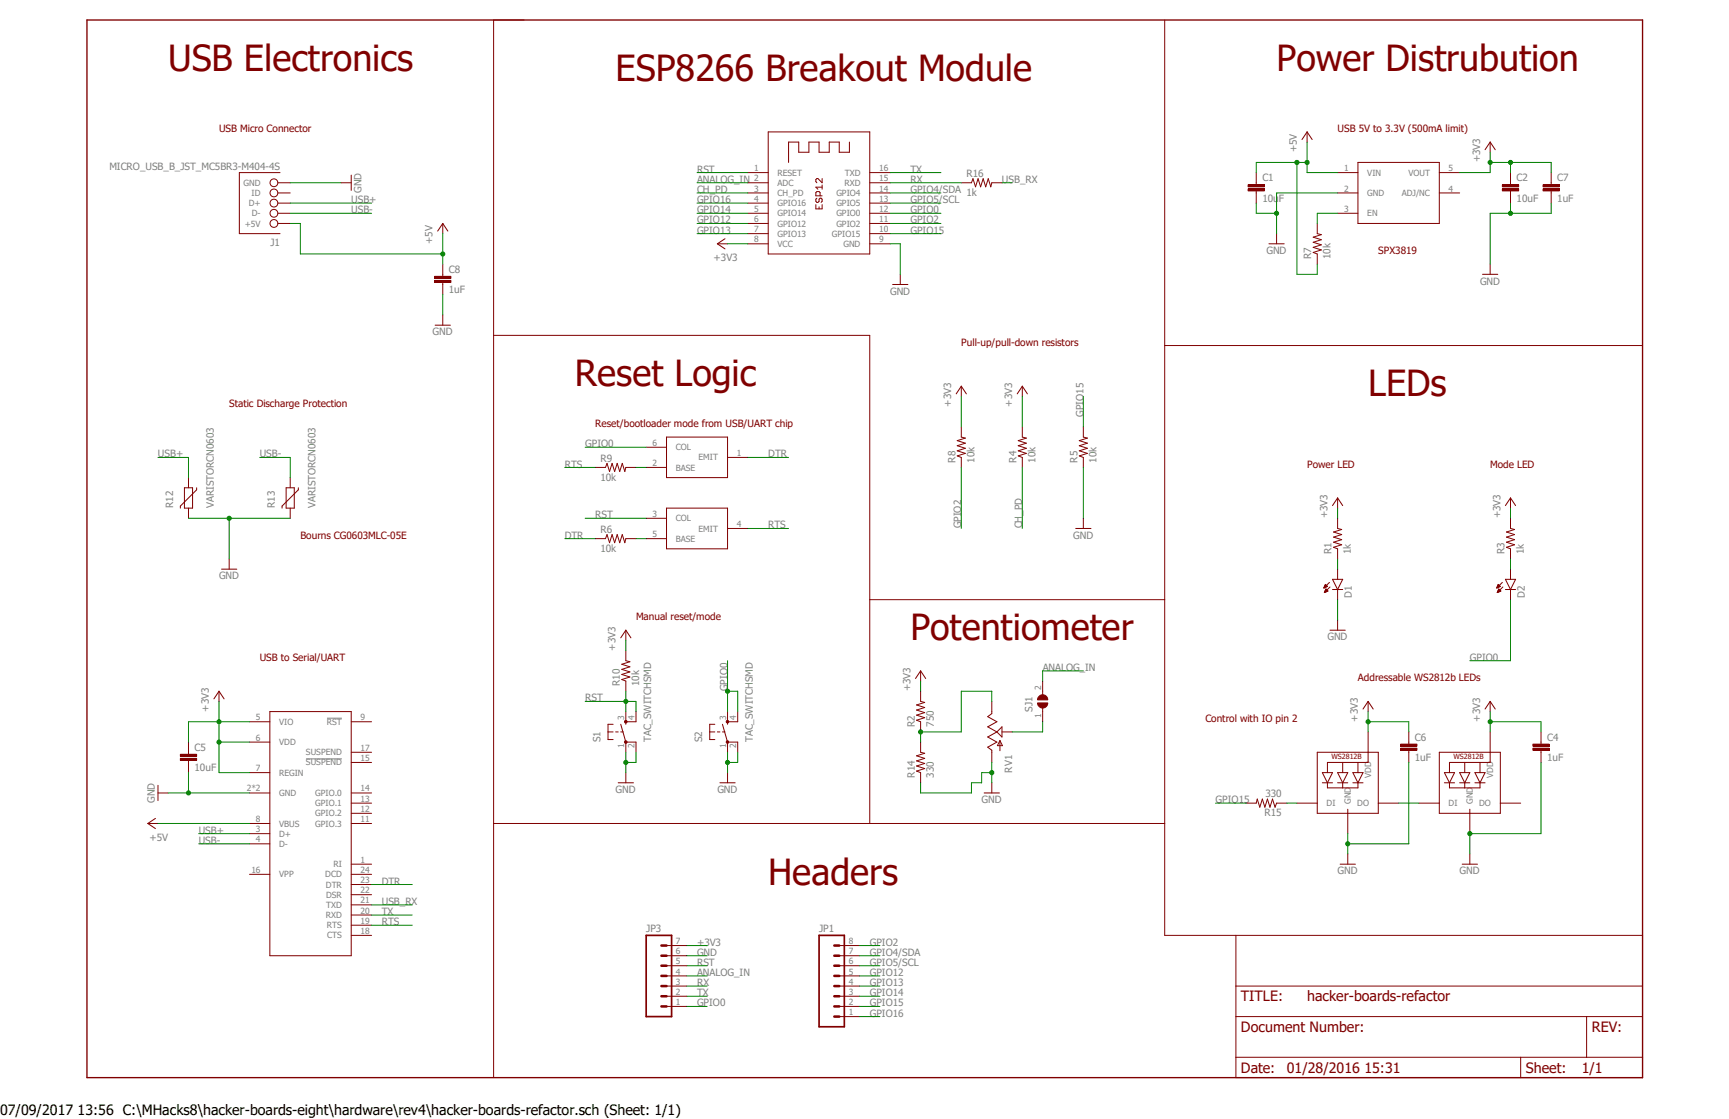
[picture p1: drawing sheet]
<svg xmlns="http://www.w3.org/2000/svg" width="432mm" height="279mm" viewBox="0 0 432 279" stroke-linecap="round" stroke-linejoin="round" font-family="sans-serif">
<path d="M21.2 4.7l389.4 265M410.6 4.7l-389.4 265" fill="none" stroke="#fff" stroke-width=".25"/>
<path d="M81.7 179.3h3.7M76.4 189.5h9" fill="none" stroke="#808080" stroke-width=".25"/>
<g fill="none" stroke="#800000" stroke-width=".25">
<path d="M130.9 5h-7.6v264.1M290.9 5v228.6h17.8M191.9 32.9h25.3v30.5h-25.3zM212.1 35.5v2.5h-2.5v-2.5h-2.5v2.5h-2.5v-2.5h-2.6v2.5h-2.5v-2.5h-2.6v5.1M326.4 32.9l1.3 1.9M326.4 32.9l-1.2 1.9M326.4 32.9v2.6M372.2 35.5l1.2 1.9M372.2 35.5l-1.3 1.9M372.2 35.5v2.5M69.4 45.6h3.1M69.4 48.2h3.1"/>
<path d="M69.4 50.7h3.1M69.4 53.3h3.1M69.4 55.8h3.1M69.9 43.1h-10.1v15.2h10.1M85.2 45.6h2.5M87.7 43.7v3.8M110.6 55.8l1.2 1.9M110.6 55.8l-1.3 1.9M110.6 55.8v2.5M181.1 59.6l-1.9 1.3M186.8 43.1h5.1M186.8 45.6h5.1"/>
<path d="M186.8 48.2h5.1M186.8 50.7h5.1M186.8 53.3h5.1M186.8 55.8h5.1M186.8 58.3h5.1M203.8 51.1v1.1h1.5v-1.1M204 49.5l-.2 .2v.5l.2 .3 .6-.3v-.5l.2-.2 .5 .2v.5l-.2 .3M204.6 51.6v.6M204.8 48.9v-.8l-.2-.3h-.6l-.2 .3v.8h1.5M205.3 44.6v1l-1-1-.5 .2v.5l.2 .3M205.3 46.2v1M205.3 46.7h-1.5l.5 .5"/>
<path d="M217.2 43.1h5.1M217.2 45.6h5.1M217.2 48.2h5.1M217.2 50.7h5.1M217.2 53.3h5.1M217.2 55.8h5.1M217.2 58.3h5.1M318.8 58.3v2.6M179.2 60.9h2.5M179.2 60.9l1.9 1.2M186.8 60.9h5.1M217.2 60.9h5.1"/>
<path d="M222.9 71h3.8M224.8 68.5v2.5M316.9 60.9h3.8M370.2 68.5h3.9M372.2 66v2.5M123.3 83.7h93.9v121.9M290.9 86.3h119.3M334.1 124.3l1.2 1.9M334.1 124.3l-1.3 1.9M334.1 124.3v2.6M377.2 124.3l1.3 1.9M377.2 124.3l-1.2 1.9"/>
<path d="M377.2 124.3v2.6M156.3 157.4l1.3 1.9M156.3 157.4l-1.3 1.9M156.3 157.4v2.5M217.2 149.7h73.7M330.7 146.8h.1M330.7 146.6h.3M330.7 146.6h.5M330.8 146.5h.6M330.8 147.9h.1M330.8 146.4h.7M330.8 147.8h.3"/>
<path d="M330.8 146.3h.6M330.8 147.7h.5M330.9 146.2h.4M330.9 147.7h.6M330.9 146.1h.3M330.9 147.5h.7M331 146h.1M331 147.4h.5M331 145.9l.5 .5-.9 .4zM331 147.4h.4M331 147.3h.3M331.1 147.2h.2"/>
<path d="M331.1 147.1l-.3 .9M331.1 147.1l.5 .5-.8 .4M331.1 147.1h.1M332 145.4l-1.4 1.4M332.1 157.4h3.9M332.1 146.6l-1.3 1.4M332.8 144.7h2.5l-1.2 2.5zM332.8 147.2h2.5M334.1 142.1v2.6M334.1 147.2v2.5M334.1 154.8v2.6M373.8 146.8h.2"/>
<path d="M373.8 146.6h.3M373.9 146.6h.5M373.9 146.5h.7M373.9 147.9h.2M374 146.4h.6M374 147.8h.3M374 146.3h.5M374 147.7h.5M374.1 146.2h.3M374.1 147.7h.6M374.1 146.1h.3M374.1 147.5h.7"/>
<path d="M374.1 146h.2M374.1 146h.1M374.1 147.4h.6M374.2 147.4h.4M374.2 147.2h.2M374.2 147.3h.3M374.3 147.1h.1M374.3 147.1l-.4 .9M374.3 147.1l.5 .5-.9 .4M374.7 146.4l-.5-.5-.4 .9M374.7 146.4l-.9 .4M375.2 145.4l-1.4 1.4"/>
<path d="M375.3 146.6l-1.4 1.4M376 147.2h2.5M376 144.7h2.5l-1.3 2.5zM377.2 142.1v2.6M377.2 147.2v2.5M151.8 182.8h1.3M153.1 180.8h-1.3v3.9h1.3M153.8 182.8h.6M154.4 195.5h3.8M155 182.8h.7M155 180.8l1.3 4.5h2.5M156.3 192.9v2.6"/>
<path d="M158.8 180.2h-2.5v.6M123.3 205.6h167.6"/>
<circle cx="68.4" cy="53.3" r=".98"/>
<circle cx="68.4" cy="48.2" r=".98"/>
<circle cx="68.4" cy="50.7" r=".98"/>
<circle cx="68.4" cy="45.6" r=".98"/>
<circle cx="68.4" cy="55.8" r=".98"/>
</g>
<path d="M156 185h.5l.1 .3-.1 .2-.2 .1-.3-.1z" fill-rule="evenodd" fill="#800000"/>
<path d="M156 185h.5l.1 .3-.1 .2-.2 .1-.3-.1z" fill="none" stroke="#800000" stroke-width=".25"/>
<path d="M156 180h.5l.1 .2-.1 .2-.2 .2-.3-.2z" fill-rule="evenodd" fill="#800000"/>
<g fill="none" stroke="#800000" stroke-width=".25">
<path d="M313.7 45.6v.5M313.7 47.7v.5M334.1 43.1h5M334.1 48.2h5M334.1 53.3h5M339.1 40.6h20.4v15.2h-20.4zM359.5 43.1h5M359.5 48.2h5M156 180h.5l.1 .2-.1 .2-.2 .2-.3-.2zM156.3 177.7v2.5M158.8 177.7v2.5M156.3 185.3v2.5"/>
<path d="M158.8 185.3v2.5"/>
</g>
<path d="M311.7 47.2h4.1v.5h-4.1z" fill-rule="evenodd" fill="#800000"/>
<path d="M311.7 47.2h4.1v.5h-4.1z" fill="none" stroke="#800000" stroke-width=".25"/>
<path d="M311.7 46.1h4.1v.6h-4.1z" fill-rule="evenodd" fill="#800000"/>
<path d="M311.7 46.1h4.1v.6h-4.1zM313.7 43.1v2.5M313.7 48.2v2.5M377.2 45.6v.5M377.2 47.7v.5" fill="none" stroke="#800000" stroke-width=".25"/>
<path d="M375.2 47.2h4.1v.5h-4.1z" fill-rule="evenodd" fill="#800000"/>
<path d="M375.2 47.2h4.1v.5h-4.1z" fill="none" stroke="#800000" stroke-width=".25"/>
<path d="M375.2 46.1h4.1v.6h-4.1z" fill-rule="evenodd" fill="#800000"/>
<g fill="none" stroke="#800000" stroke-width=".25">
<path d="M375.2 46.1h4.1v.6h-4.1zM377.2 43.1v2.5M377.2 48.2v2.5M110.6 78.7v2.5M108.7 81.2h3.8M240.1 96.4l1.2 1.9M240.1 96.4l-1.3 1.9M240.1 96.4v2.6M255.3 96.4l1.3 1.9M255.3 96.4l-1.3 1.9M255.3 96.4v2.6M268.6 132h3.9"/>
<path d="M270.6 129.4v2.6M341.7 175.1v2.6M341.7 175.1l1.2 1.9M341.7 175.1l-1.3 1.9M372.2 175.1v2.6M372.2 175.1l1.2 1.9M372.2 175.1l-1.3 1.9M177.2 182.8h1.3M178.5 180.8h-1.3v3.9h1.3M179.2 182.8h.6M179.8 195.5h3.8M180.4 182.8h.7"/>
<path d="M180.4 180.8l1.3 4.5h2.5M181.7 192.9v2.6M184.2 180.2h-2.5v.6M329 187.8h15.2v15.3h-15.2zM330.2 192.9h2.6l-1.3 2.6zM330.2 195.5h2.6M331.5 195.5v1.2h7.6v-1.2M334.1 192.9h2.5l-1.3 2.6zM334.1 195.5h2.5M335.3 190.4v2.5M335.3 195.5v1.2M337.9 192.9h2.5l-1.3 2.6z"/>
<path d="M337.9 195.5h2.5M339.1 190.4v2.5M341.7 182.8v7.6h-10.2v2.5M359.5 187.8h15.2v15.3h-15.2zM360.7 192.9h2.6l-1.3 2.6zM360.7 195.5h2.6M362 195.5v1.2h7.6v-1.2M364.5 192.9h2.6l-1.3 2.6zM364.5 195.5h2.6M365.8 190.4v2.5M365.8 195.5v1.2M368.3 192.9h2.6l-1.3 2.6z"/>
<path d="M368.3 195.5h2.6M369.6 190.4v2.5M372.2 182.8v7.6h-10.2v2.5M323.9 200.5h5.1M334.7 215.8h3.8M336.6 202.1v6.1M336.6 213.2v2.6M344.2 200.5h5.1M354.4 200.5h5.1M365.2 215.8h3.8M367.1 202.1v6.1M367.1 213.2v2.6"/>
<path d="M374.7 200.5h5.1"/>
</g>
<path d="M181.4 185h.5v.5l-.2 .1-.3-.1z" fill-rule="evenodd" fill="#800000"/>
<path d="M181.4 185h.5v.5l-.2 .1-.3-.1z" fill="none" stroke="#800000" stroke-width=".25"/>
<path d="M181.4 180h.5v.4l-.2 .2-.3-.2z" fill-rule="evenodd" fill="#800000"/>
<g fill="none" stroke="#800000" stroke-width=".25">
<path d="M161.4 111.7h5.1M161.4 116.7h5.1M166.5 109.1h15.2v10.2h-15.2zM181.7 114.2h5.1M161.4 129.4h5.1M161.4 134.5h5.1M166.5 126.9h15.2v10.1h-15.2zM181.7 132h5.1M54.7 172.6l1.3 1.9M54.7 172.6l-1.3 1.9M54.7 172.6v2.5M181.4 180h.5v.4l-.2 .2-.3-.2z"/>
<path d="M181.7 177.7v2.5M184.2 177.7v2.5M39.5 196.1v3.8M39.5 198h2.5M47.1 187.8v.5M47.1 189.9v.5M181.7 185.3v2.5M184.2 185.3v2.5"/>
</g>
<path d="M45 189.4h4.1v.5h-4.1z" fill-rule="evenodd" fill="#800000"/>
<path d="M45 189.4h4.1v.5h-4.1z" fill="none" stroke="#800000" stroke-width=".25"/>
<path d="M45 188.3h4.1v.5h-4.1z" fill-rule="evenodd" fill="#800000"/>
<g fill="none" stroke="#800000" stroke-width=".25">
<path d="M47.1 119.3v2.5M72.5 119.3v2.5M46.1 121.8h2v5.1h-2zM47.1 126.9v2.5M49.1 121.8v.5l-4.1 4.1v.5M57.2 139.6v2.5M71.5 121.8h2v5.1h-2zM72.5 126.9v2.5M74.5 121.8v.5l-4.1 4.1v.5M55.3 142.1h3.8M229.9 167.5l1.3 1.9M229.9 167.5l-1.3 1.9"/>
<path d="M229.9 167.5v2.6M45 188.3h4.1v.5h-4.1zM47.1 185.3v2.5M47.1 190.4v2.5M245.8 198h3.8M247.7 195.5v2.5M308.7 233.6h101.5v35.5h-101.5zM308.7 253.8h101.5M308.7 246.2h101.5M396.2 253.8v10.2M308.7 264h101.5M379.8 264v5.1"/>
</g>
<path d="M21.7 5h388.5v264.1h-388.5z" fill="none" stroke="#800000" stroke-width=".34"/>
<path d="M259.5 173.9a1.25 1.25 0 0 1 1.4-.3 1.25 1.25 0 0 1 .8 1.2h-2.6z" fill-rule="evenodd" fill="#800000"/>
<path d="M259.5 173.9a1.25 1.25 0 0 1 1.4-.3 1.25 1.25 0 0 1 .8 1.2h-2.6z" fill="none" stroke="#800000" stroke-width=".25"/>
<path d="M259.1 175.5h2.6a1.27 1.27 0 0 1-1.3 1.3 1.27 1.27 0 0 1-1.3-1.3z" fill-rule="evenodd" fill="#800000"/>
<g fill="none" stroke="#800000" stroke-width=".25">
<path d="M110.6 68.5v.5M110.6 70.5v.5M67.4 177.7h20.3v60.9h-20.3zM259.1 175.5h2.6a1.27 1.27 0 0 1-1.3 1.3 1.27 1.27 0 0 1-1.3-1.3zM260.4 170.1v3.4M260.4 176.8v3.4M62.3 198h5.1M62.3 180.2h5.1M62.3 185.3h5.1M62.3 192.9h5.1M87.7 198h5.1M87.7 180.2h5.1"/>
<path d="M87.7 190.4h5.1M87.7 187.8h5.1M36.9 205.6l1.9 1.3M36.9 205.6h2.6M38.8 204.3l-1.9 1.3M62.3 205.6h5.1M62.3 208.2h5.1M62.3 210.7h5.1M62.3 218.3h5.1M87.7 205.6h5.1M87.7 215.8h5.1M87.7 203.1h5.1"/>
<path d="M87.7 200.5h5.1M87.7 218.3h5.1M87.7 233.6h5.1M87.7 231h5.1M87.7 228.5h5.1M87.7 225.9h5.1M87.7 223.4h5.1M87.7 220.9h5.1"/>
</g>
<path d="M108.5 70h4.1v.5h-4.1z" fill-rule="evenodd" fill="#800000"/>
<path d="M108.5 70h4.1v.5h-4.1z" fill="none" stroke="#800000" stroke-width=".25"/>
<path d="M108.5 69h4.1v.5h-4.1z" fill-rule="evenodd" fill="#800000"/>
<g fill="none" stroke="#800000" stroke-width=".25">
<path d="M240.1 45.6h2.5l.4-1 .6 2.1 .7-2.1 .6 2.1 .6-2.1 .7 2.1 .6-2.1 .6 2.1 .3-1.1h2.5M329 55.8v2.5l1 .3-2 .6 2 .7-2 .6 2 .6-2 .7 2 .6-2 .6 1 .4v2.6M108.5 69h4.1v.5h-4.1zM110.6 66v2.5M110.6 71v2.6M148.7 116.7h2.5l.4-1 .6 2 .7-2 .6 2 .6-2 .7 2 .6-2 .6 2 .3-1h2.5M240.1 106.6v2.5l1 .3-2 .6 2 .7-2 .6 2 .6-2 .7 2 .6-2 .6 1 .4v2.5M255.3 106.6v2.5l1 .3-2 .6 2 .7-2 .6 2 .6-2 .7 2 .6-2 .6 1 .4v2.5M270.6 106.6v2.5l1 .3-2.1 .6 2.1 .7-2.1 .6 2.1 .6-2.1 .7 2.1 .6-2.1 .6 1.1 .4v2.5M148.7 134.5h2.5l.4-1 .6 2 .7-2 .6 2 .6-2 .7 2 .6-2 .6 2 .3-1h2.5M334.1 129.4v2.6l1 .2-2.1 .6 2.1 .7-2.1 .6 2.1 .6-2.1 .7 2.1 .6-2.1 .7 1.1 .3v2.6M377.2 129.4v2.6l1 .2-2 .6 2 .7-2 .6 2 .6-2 .7 2 .6-2 .7 1 .3v2.6"/>
<path d="M156.3 162.4v2.6l1 .2-2 .7 2 .6-2 .6 2 .7-2 .6 2 .6-2 .7 1 .4v2.5M229.9 172.6v2.5l1 .3-2 .6 2 .7-2 .6 2 .6-2 .7 2 .6-2 .6 1 .4v2.6M229.9 185.3v2.5l1 .3-2 .6 2 .7-2 .6 2 .6-2 .7 2 .6-2 .6 1 .4v2.6M384.9 185.3v.5M384.9 187.3v.5M311.2 200.5h2.5l.3-1 .6 2 .7-2 .6 2 .6-2 .7 2 .6-2 .6 2 .4-1h2.6"/>
</g>
<path d="M382.8 186.8h4.1v.5h-4.1z" fill-rule="evenodd" fill="#800000"/>
<path d="M382.8 186.8h4.1v.5h-4.1z" fill="none" stroke="#800000" stroke-width=".25"/>
<path d="M382.8 185.8h4.1v.5h-4.1z" fill-rule="evenodd" fill="#800000"/>
<path d="M351.8 185.3v.5M351.8 187.3v.5M382.8 185.8h4.1v.5h-4.1zM384.9 182.8v2.5M384.9 187.8v2.6" fill="none" stroke="#800000" stroke-width=".25"/>
<path d="M349.8 186.8h4.1v.5h-4.1z" fill-rule="evenodd" fill="#800000"/>
<path d="M349.8 186.8h4.1v.5h-4.1z" fill="none" stroke="#800000" stroke-width=".25"/>
<path d="M349.8 185.8h4.1v.5h-4.1z" fill-rule="evenodd" fill="#800000"/>
<path d="M387.4 45.6v.5M387.4 47.7v.5M349.8 185.8h4.1v.5h-4.1zM351.8 182.8v2.5M351.8 187.8v2.6" fill="none" stroke="#800000" stroke-width=".25"/>
<path d="M385.4 47.2h4v.5h-4z" fill-rule="evenodd" fill="#800000"/>
<path d="M385.4 47.2h4v.5h-4z" fill="none" stroke="#800000" stroke-width=".25"/>
<path d="M385.4 46.1h4v.6h-4z" fill-rule="evenodd" fill="#800000"/>
<g fill="none" stroke="#800000" stroke-width=".25">
<path d="M385.4 46.1h4v.6h-4zM387.4 43.1v2.5M387.4 48.2v2.5M247.7 175.1v3.1l-1 .7 2.3 1.3-2.3 1.3 2.3 1.3M249 182.8l-2.3 1.2 2.3 1.3-2.3 1.3 1 .7v3.1M249.7 184.9v2.6M249.7 184.9l.7 1.3h-1.3zM250.2 181.5v2.5l-1.2-1.2zM250.2 182.8h2.6M166.5 238.6h5M166.5 236.1h5M209.6 238.6h5.1"/>
<path d="M209.6 236.1h5.1M166.5 251.3h5M166.5 248.8h5M166.5 246.2h5M166.5 243.7h5M166.5 241.1h5M209.6 251.3h5.1M209.6 248.8h5.1M209.6 246.2h5.1M209.6 243.7h5.1M209.6 241.1h5.1M209.6 253.8h5.1"/>
</g>
<path d="M161.4 233.6h6.3v20.2h-6.3zM204.6 233.6h6.3v22.8h-6.3z" fill="none" stroke="#800000" stroke-width=".42"/>
<g fill="none" stroke="#800000" stroke-width=".64">
<path d="M165.2 238.6h1.3M165.2 236.1h1.3M208.4 238.6h1.2M208.4 236.1h1.2M165.2 246.2h1.3M165.2 248.8h1.3M165.2 251.3h1.3M165.2 241.1h1.3M165.2 243.7h1.3M208.4 246.2h1.2M208.4 248.8h1.2M208.4 251.3h1.2"/>
<path d="M208.4 241.1h1.2M208.4 243.7h1.2M208.4 253.8h1.2"/>
</g>
<path d="M372.2 38v5.1h-7.7M372.2 40.6h5v2.5M181.7 60.9h5.1" fill="none" stroke="#008000" stroke-width=".25"/>
<circle cx="372.1" cy="40.6" r=".51" fill="#008000"/>
<g fill="none" stroke="#008000" stroke-width=".25">
<path d="M377.2 40.6h10.2v2.5"/>
<circle cx="372.1" cy="40.6" r=".51"/>
</g>
<circle cx="377.2" cy="40.6" r=".51" fill="#008000"/>
<g fill="none" stroke="#008000" stroke-width=".25">
<path d="M334.1 126.9v2.5M377.2 126.9v2.5M156.3 159.9v2.5M341.7 177.7v5.1M341.7 180.2h10.1v2.6"/>
<circle cx="377.2" cy="40.6" r=".51"/>
</g>
<circle cx="341.7" cy="180.2" r=".51" fill="#008000"/>
<g fill="none" stroke="#008000" stroke-width=".25">
<path d="M372.2 177.7v5.1M372.2 180.2h12.7v2.6"/>
<circle cx="341.7" cy="180.2" r=".51"/>
</g>
<circle cx="372.1" cy="180.2" r=".51" fill="#008000"/>
<g fill="none" stroke="#008000" stroke-width=".25">
<path d="M240.1 99v7.6M255.3 99v7.6M54.7 175.1v10.2M54.7 180.2h7.6"/>
<circle cx="372.1" cy="180.2" r=".51"/>
</g>
<circle cx="54.7" cy="180.2" r=".51" fill="#008000"/>
<g fill="none" stroke="#008000" stroke-width=".25">
<path d="M62.3 185.3h-7.6v7.6"/>
<circle cx="54.7" cy="180.2" r=".51"/>
</g>
<circle cx="54.7" cy="185.3" r=".51" fill="#008000"/>
<g fill="none" stroke="#008000" stroke-width=".25">
<path d="M72.5 45.6h12.7M313.7 50.7v2.6h5.1M334.1 48.2h-15.3v10.1M222.3 60.9h2.5v7.6M229.9 170.1v2.5M54.7 192.9h7.6M54.7 180.2h-7.6v5.1M171.5 236.1h5.1"/>
<circle cx="54.7" cy="185.3" r=".51"/>
</g>
<circle cx="318.8" cy="53.3" r=".51" fill="#008000"/>
<g fill="none" stroke="#008000" stroke-width=".25">
<path d="M377.2 50.7v2.6M387.4 50.7v2.6h-15.2v12.7"/>
<circle cx="318.8" cy="53.3" r=".51"/>
</g>
<circle cx="377.2" cy="53.3" r=".51" fill="#008000"/>
<g fill="none" stroke="#008000" stroke-width=".25">
<path d="M334.1 149.7v5.1M156.3 187.8v5.1M158.8 187.8v2.6h-2.5"/>
<circle cx="377.2" cy="53.3" r=".51"/>
</g>
<circle cx="156.3" cy="190.4" r=".51" fill="#008000"/>
<g fill="none" stroke="#008000" stroke-width=".25">
<path d="M351.8 190.4v20.3h-15.2M336.6 208.2v5"/>
<circle cx="156.3" cy="190.4" r=".51"/>
</g>
<circle cx="336.6" cy="210.7" r=".51" fill="#008000"/>
<g fill="none" stroke="#008000" stroke-width=".25">
<path d="M384.9 190.4v17.8h-17.8v5"/>
<circle cx="336.6" cy="210.7" r=".51"/>
</g>
<circle cx="367.1" cy="208.2" r=".51" fill="#008000"/>
<g fill="none" stroke="#008000" stroke-width=".25">
<path d="M270.6 116.7v12.7M181.7 187.8v5.1M184.2 187.8v2.6h-2.5"/>
<circle cx="367.1" cy="208.2" r=".51"/>
</g>
<circle cx="181.7" cy="190.4" r=".51" fill="#008000"/>
<g fill="none" stroke="#008000" stroke-width=".25">
<path d="M42 198h20.3M47.1 192.9v5.1"/>
<circle cx="181.7" cy="190.4" r=".51"/>
</g>
<circle cx="47.1" cy="198" r=".51" fill="#008000"/>
<g fill="none" stroke="#008000" stroke-width=".25">
<path d="M110.6 73.6v5.1M47.1 129.4h25.4M57.2 129.4v10.2"/>
<circle cx="47.1" cy="198" r=".51"/>
</g>
<circle cx="57.2" cy="129.4" r=".51" fill="#008000"/>
<g fill="none" stroke="#008000" stroke-width=".25">
<path d="M229.9 195.5v2.5h12.7v-2.5h2.6v-2.6h2.5v2.6"/>
<circle cx="57.2" cy="129.4" r=".51"/>
</g>
<circle cx="247.7" cy="192.9" r=".51" fill="#008000"/>
<g fill="none" stroke="#008000" stroke-width=".25">
<path d="M174.1 43.1h12.7M146.1 129.4h15.3M156.3 172.6v5.1M156.3 175.1h2.5v2.6M247.7 190.4v2.5M171.5 238.6h5.1"/>
<circle cx="247.7" cy="192.9" r=".51"/>
</g>
<circle cx="156.3" cy="175.1" r=".51" fill="#008000"/>
<g fill="none" stroke="#008000" stroke-width=".25">
<path d="M174.1 45.6h12.7M174.1 53.3h12.7M174.1 55.8h12.7M174.1 58.3h12.7M222.3 45.6h17.8M222.3 53.3h12.7M222.3 48.2h12.7M222.3 43.1h12.7M222.3 50.7h12.7M377.2 149.7v15.3h-10.1M146.1 175.1h10.2M181.7 165v12.7"/>
<path d="M181.7 172.6h2.5v5.1M270.6 167.5h-10.2v2.6M92.8 228.5h10.2M214.7 238.6h5.1M171.5 241.1h5.1M171.5 243.7h5.1M171.5 248.8h5.1M171.5 246.2h5.1M214.7 241.1h5.1M214.7 243.7h5.1M214.7 248.8h5.1M214.7 246.2h5.1"/>
<circle cx="156.3" cy="175.1" r=".51"/>
</g>
<circle cx="181.7" cy="172.6" r=".51" fill="#008000"/>
<g fill="none" stroke="#008000" stroke-width=".25">
<path d="M326.4 35.5v7.6h7.7M72.5 50.7h20.3M72.5 53.3h20.3M174.1 48.2h12.7M174.1 50.7h12.7M222.3 55.8h12.7M222.3 58.3h12.7M323.9 40.6h-10.2v2.5M270.6 99v7.6M39.5 114.2h7.6v5.1M64.9 114.2h7.6v5.1M146.1 111.7h15.3"/>
<path d="M240.1 116.7v15.3M255.3 116.7v15.3M49.6 210.7h12.7M49.6 208.2h12.7M303.6 200.5h7.6M214.7 236.1h5.1M171.5 251.3h5.1M214.7 251.3h5.1M214.7 253.8h5.1"/>
<circle cx="181.7" cy="172.6" r=".51"/>
</g>
<circle cx="326.4" cy="40.6" r=".51" fill="#008000"/>
<g fill="none" stroke="#008000" stroke-width=".25">
<path d="M326.4 40.6h-2.5v27.9h5.1v-2.5"/>
<circle cx="326.4" cy="40.6" r=".51"/>
</g>
<circle cx="323.9" cy="40.6" r=".51" fill="#008000"/>
<g fill="none" stroke="#008000" stroke-width=".25">
<path d="M110.6 58.3v7.7"/>
<circle cx="323.9" cy="40.6" r=".51"/>
</g>
<circle cx="110.6" cy="63.4" r=".51" fill="#008000"/>
<g fill="none" stroke="#008000" stroke-width=".25">
<path d="M72.5 55.8h2.5v7.6h35.6M250.2 45.6h2.6M334.1 53.3h-5.1v2.5M141.1 116.7h7.6M158.8 116.7h2.6M186.8 114.2h10.1M141.1 134.5h7.6M158.8 134.5h2.6M186.8 132h10.1M334.1 139.6v2.5M377.2 139.6v2.5M247.7 172.6h-7.6v10.2h-10.2v2.5"/>
<path d="M39.5 205.6h22.8M321.4 200.5h2.5M349.3 200.5h5.1M92.8 225.9h10.2M92.8 220.9h10.2M92.8 231h10.2"/>
<circle cx="110.6" cy="63.4" r=".51"/>
</g>
<circle cx="229.9" cy="182.8" r=".51" fill="#008000"/>
<g fill="none" stroke="#008000" stroke-width=".25">
<path d="M247.7 172.6v2.5M260.4 180.2v2.6h-7.6"/>
<circle cx="229.9" cy="182.8" r=".51"/>
</g>
<g font-size="9" fill="#800000">
<text x="42" y="17.7">USB Electronics</text>
<text x="318.8" y="17.7">Power Distrubution</text>
<text x="153.8" y="20.2">ESP8266 Breakout Module</text>
<text x="143.6" y="96.4">Reset Logic</text>
<text x="341.7" y="99">LEDs</text>
<text x="227.4" y="159.9">Potentiometer</text>
<text x="191.9" y="220.9">Headers</text>
</g>
<g font-size="3.6" fill="#800000">
<text x="309.9" y="250">TITLE:</text>
<text x="326.4" y="250">hacker-boards-refactor</text>
<text x="309.9" y="257.6">Document Number:</text>
<text x="397.6" y="257.6">REV:</text>
<text x="309.9" y="267.8">Date:</text>
<text x="321.3" y="267.8">01/28/2016 15:31</text>
<text x="381" y="267.8">Sheet:</text>
<text x="395" y="267.8">1/1</text>
</g>
<text font-size="3.6" x="0" y="278.4">07/09/2017 13:56 C:\MHacks8\hacker-boards-eight\hardware\rev4\hacker-boards-refactor.sch (Sheet: 1/1)</text>
<g font-size="2.5" fill="#800000">
<text x="54.7" y="32.9">USB Micro Connector</text>
<text x="334.1" y="32.9">USB 5V to 3.3V (500mA limit)</text>
<text x="344.2" y="63.4">SPX3819</text>
<text x="240.1" y="86.3">Pull-up/pull-down resistors</text>
<text x="57.2" y="101.5">Static Discharge Protection</text>
<text x="148.7" y="106.6">Reset/bootloader mode from USB/UART chip</text>
<text x="326.4" y="116.8">Power LED</text>
<text x="372.2" y="116.8">Mode LED</text>
<text x="75" y="134.5">Bourns CG0603MLC-05E</text>
<text x="158.8" y="154.8">Manual reset/mode</text>
<text x="64.9" y="165">USB to Serial/UART</text>
<text x="339.1" y="170.1">Addressable WS2812b LEDs</text>
<text x="301" y="180.2">Control with IO pin 2</text>
</g>
<g font-size="2.5" fill="#808080">
<text x="323.9" y="38" transform="rotate(-90 323.9 38)">+5V</text>
<text x="369.6" y="40.6" transform="rotate(-90 369.6 40.6)">+3V3</text>
<text x="27.3" y="42.3">MICRO_USB_B_JST_MC5BR3-M404-4S</text>
<text x="174.1" y="43.1">RST</text>
<text x="174.1" y="45.6">ANALOG_IN</text>
<text x="227.4" y="43.1">TX</text>
<text x="227.4" y="45.6">RX</text>
<text x="241.3" y="44.2">R16</text>
<text x="250.2" y="45.6">USB_RX</text>
<text x="315.3" y="45.3">C1</text>
<text x="378.8" y="45.3">C2</text>
<text x="388.9" y="45.3">C7</text>
<text x="87.7" y="53.3">USB-</text>
<text x="87.7" y="50.7">USB+</text>
<text x="90.3" y="48.2" transform="rotate(-90 90.3 48.2)">GND</text>
<text x="174.1" y="53.3">GPIO14</text>
<text x="174.1" y="48.2">CH_PD</text>
<text x="174.1" y="50.7">GPIO16</text>
<text x="227.4" y="48.2">GPIO4/SDA</text>
<text x="227.4" y="50.7">GPIO5/SCL</text>
<text x="227.4" y="53.3">GPIO0</text>
<text x="241.3" y="48.9">1k</text>
<text x="315.3" y="50.3">10uF</text>
<text x="378.8" y="50.3">10uF</text>
<text x="388.9" y="50.3">1uF</text>
<text x="174.1" y="55.8">GPIO12</text>
<text x="174.1" y="58.3">GPIO13</text>
<text x="227.4" y="55.8">GPIO2</text>
<text x="227.4" y="58.3">GPIO15</text>
<text x="67.5" y="61.4">J1</text>
<text x="108" y="60.9" transform="rotate(-90 108 60.9)">+5V</text>
<text x="178.2" y="65.2">+3V3</text>
<text x="316.3" y="63.4">GND</text>
<text x="327.5" y="64.7" transform="rotate(-90 327.5 64.7)">R7</text>
<text x="332.3" y="64.7" transform="rotate(-90 332.3 64.7)">10k</text>
<text x="112.1" y="68.1">C8</text>
<text x="369.6" y="71">GND</text>
<text x="112.1" y="73.2">1uF</text>
<text x="222.3" y="73.6">GND</text>
<text x="108" y="83.7">GND</text>
<text x="237.5" y="101.5" transform="rotate(-90 237.5 101.5)">+3V3</text>
<text x="252.8" y="101.5" transform="rotate(-90 252.8 101.5)">+3V3</text>
<text x="270.6" y="104.1" transform="rotate(-90 270.6 104.1)">GPIO15</text>
<text x="146.1" y="111.7">GPIO0</text>
<text x="39.5" y="114.2">USB+</text>
<text x="64.9" y="114.2">USB-</text>
<text x="141.1" y="116.8">RTS</text>
<text x="149.9" y="115.2">R9</text>
<text x="191.9" y="114.2">DTR</text>
<text x="238.6" y="115.5" transform="rotate(-90 238.6 115.5)">R8</text>
<text x="243.4" y="115.5" transform="rotate(-90 243.4 115.5)">10k</text>
<text x="253.8" y="115.5" transform="rotate(-90 253.8 115.5)">R4</text>
<text x="258.6" y="115.5" transform="rotate(-90 258.6 115.5)">10k</text>
<text x="269.1" y="115.5" transform="rotate(-90 269.1 115.5)">R5</text>
<text x="273.9" y="115.5" transform="rotate(-90 273.9 115.5)">10k</text>
<text x="149.9" y="120">10k</text>
<text x="43.3" y="126.9" transform="rotate(-90 43.3 126.9)">R12</text>
<text x="53.4" y="126.9" transform="rotate(-90 53.4 126.9)">VARISTORCN0603</text>
<text x="68.7" y="126.9" transform="rotate(-90 68.7 126.9)">R13</text>
<text x="78.8" y="126.9" transform="rotate(-90 78.8 126.9)">VARISTORCN0603</text>
<text x="148.7" y="129.4">RST</text>
<text x="191.9" y="132">RTS</text>
<text x="240.1" y="132" transform="rotate(-90 240.1 132)">GPIO2</text>
<text x="255.3" y="132" transform="rotate(-90 255.3 132)">CH_PD</text>
<text x="331.5" y="129.4" transform="rotate(-90 331.5 129.4)">+3V3</text>
<text x="374.7" y="129.4" transform="rotate(-90 374.7 129.4)">+3V3</text>
<text x="141.1" y="134.5">DTR</text>
<text x="149.9" y="137.8">10k</text>
<text x="149.9" y="133">R6</text>
<text x="268" y="134.5">GND</text>
<text x="332.5" y="138.3" transform="rotate(-90 332.5 138.3)">R1</text>
<text x="337.4" y="138.3" transform="rotate(-90 337.4 138.3)">1k</text>
<text x="375.7" y="138.3" transform="rotate(-90 375.7 138.3)">R3</text>
<text x="380.5" y="138.3" transform="rotate(-90 380.5 138.3)">1k</text>
<text x="54.7" y="144.7">GND</text>
<text x="337.6" y="149.2" transform="rotate(-90 337.6 149.2)">D1</text>
<text x="380.8" y="149.2" transform="rotate(-90 380.8 149.2)">D2</text>
<text x="331.5" y="159.9">GND</text>
<text x="153.8" y="162.4" transform="rotate(-90 153.8 162.4)">+3V3</text>
<text x="260.4" y="167.5">ANALOG_IN</text>
<text x="367.1" y="165">GPIO0</text>
<text x="154.8" y="171.3" transform="rotate(-90 154.8 171.3)">R10</text>
<text x="159.6" y="171.3" transform="rotate(-90 159.6 171.3)">10k</text>
<text x="181.7" y="172.6" transform="rotate(-90 181.7 172.6)">GPIO0</text>
<text x="227.4" y="172.6" transform="rotate(-90 227.4 172.6)">+3V3</text>
<text x="52.2" y="177.7" transform="rotate(-90 52.2 177.7)">+3V3</text>
<text x="146.1" y="175.1">RST</text>
<text x="257.9" y="177.7" transform="rotate(-90 257.9 177.7)">SJ1</text>
<text x="149.9" y="185.3" transform="rotate(-90 149.9 185.3)">S1</text>
<text x="162.6" y="185.3" transform="rotate(-90 162.6 185.3)">TAC_SWITCHSMD</text>
<text x="175.3" y="185.3" transform="rotate(-90 175.3 185.3)">S2</text>
<text x="188" y="185.3" transform="rotate(-90 188 185.3)">TAC_SWITCHSMD</text>
<text x="228.4" y="181.5" transform="rotate(-90 228.4 181.5)">R2</text>
<text x="233.2" y="181.5" transform="rotate(-90 233.2 181.5)">750</text>
<text x="339.1" y="180.2" transform="rotate(-90 339.1 180.2)">+3V3</text>
<text x="353.4" y="184.9">C6</text>
<text x="369.6" y="180.2" transform="rotate(-90 369.6 180.2)">+3V3</text>
<text x="386.4" y="184.9">C4</text>
<text x="48.6" y="187.5">C5</text>
<text x="353.4" y="190">1uF</text>
<text x="386.4" y="190">1uF</text>
<text x="48.6" y="192.5">10uF</text>
<text x="153.8" y="198">GND</text>
<text x="179.2" y="198">GND</text>
<text x="228.4" y="194.2" transform="rotate(-90 228.4 194.2)">R14</text>
<text x="233.2" y="194.2" transform="rotate(-90 233.2 194.2)">330</text>
<text x="252.8" y="192.9" transform="rotate(-90 252.8 192.9)">RV1</text>
<text x="38.7" y="200.5" transform="rotate(-90 38.7 200.5)">GND</text>
<text x="245.2" y="200.5">GND</text>
<text x="303.6" y="200.5">GPIO15</text>
<text x="315.8" y="203.8">R15</text>
<text x="316" y="199">330</text>
<text x="37.3" y="209.9">+5V</text>
<text x="49.6" y="208.2">USB+</text>
<text x="49.6" y="210.7">USB-</text>
<text x="95.3" y="220.9">DTR</text>
<text x="334.1" y="218.3">GND</text>
<text x="364.5" y="218.3">GND</text>
<text x="95.3" y="225.9">USB_RX</text>
<text x="95.3" y="228.5">TX</text>
<text x="95.3" y="231">RTS</text>
<text x="161.4" y="232.8">JP3</text>
<text x="204.6" y="232.8">JP1</text>
<text x="174.1" y="236.1">+3V3</text>
<text x="174.1" y="238.6">GND</text>
<text x="217.2" y="238.6">GPIO4/SDA</text>
<text x="217.2" y="236.1">GPIO2</text>
<text x="174.1" y="241.2">RST</text>
<text x="174.1" y="243.7">ANALOG_IN</text>
<text x="217.2" y="243.7">GPIO12</text>
<text x="217.2" y="241.2">GPIO5/SCL</text>
<text x="174.1" y="248.8">TX</text>
<text x="174.1" y="246.2">RX</text>
<text x="174.1" y="251.3">GPIO0</text>
<text x="217.2" y="248.8">GPIO14</text>
<text x="217.2" y="246.2">GPIO13</text>
<text x="217.2" y="251.3">GPIO15</text>
<text x="217.2" y="253.8">GPIO16</text>
</g>
<g font-size="2.1" fill="#808080">
<text x="60.8" y="46.4">GND</text>
<text x="188.3" y="42.8">1</text>
<text x="188.3" y="45.3">2</text>
<text x="188.3" y="47.8">3</text>
<text x="194.2" y="43.9">RESET</text>
<text x="194.2" y="46.4">ADC</text>
<text x="210.9" y="46.4">RXD</text>
<text x="211" y="43.9">TXD</text>
<text x="219.6" y="47.8">14</text>
<text x="219.6" y="45.3">15</text>
<text x="219.6" y="42.8">16</text>
<text x="335.7" y="42.8">1</text>
<text x="335.7" y="47.8">2</text>
<text x="341.5" y="43.9">VIN</text>
<text x="351.7" y="43.9">VOUT</text>
<text x="361.8" y="42.8">5</text>
<text x="361.8" y="47.8">4</text>
<text x="62.1" y="51.5">D+</text>
<text x="62.8" y="48.9">ID</text>
<text x="188.3" y="50.4">4</text>
<text x="188.3" y="52.9">5</text>
<text x="194.2" y="48.9">CH_PD</text>
<text x="194.2" y="51.5">GPIO16</text>
<text x="208.9" y="51.5">GPIO5</text>
<text x="208.9" y="48.9">GPIO4</text>
<text x="219.6" y="52.9">12</text>
<text x="219.6" y="50.4">13</text>
<text x="335.7" y="52.9">3</text>
<text x="341.5" y="48.9">GND</text>
<text x="350.1" y="48.9">ADJ/NC</text>
<text x="61.1" y="56.6">+5V</text>
<text x="62.9" y="54">D-</text>
<text x="188.3" y="55.5">6</text>
<text x="188.3" y="58">7</text>
<text x="194.2" y="54">GPIO14</text>
<text x="194.2" y="56.6">GPIO12</text>
<text x="194.2" y="59.1">GPIO13</text>
<text x="207.7" y="59.1">GPIO15</text>
<text x="208.9" y="56.6">GPIO2</text>
<text x="208.9" y="54">GPIO0</text>
<text x="219.6" y="58">10</text>
<text x="219.6" y="55.5">11</text>
<text x="341.5" y="54">EN</text>
<text x="188.3" y="60.5">8</text>
<text x="194.2" y="61.6">VCC</text>
<text x="210.7" y="61.6">GND</text>
<text x="219.6" y="60.5">9</text>
<text x="163" y="111.3">6</text>
<text x="168.8" y="112.4">COL</text>
<text x="184" y="113.8">1</text>
<text x="163" y="116.4">2</text>
<text x="168.8" y="117.5">BASE</text>
<text x="174.5" y="115">EMIT</text>
<text x="163" y="129.1">3</text>
<text x="168.8" y="130.2">COL</text>
<text x="184" y="131.6">4</text>
<text x="163" y="134.2">5</text>
<text x="168.8" y="135.3">BASE</text>
<text x="174.5" y="132.7">EMIT</text>
<text x="260.1" y="172.3" transform="rotate(-90 260.1 172.3)">2</text>
<text x="63.9" y="179.9">5</text>
<text x="90" y="179.9">9</text>
<text x="155.9" y="179.9" transform="rotate(-90 155.9 179.9)">3</text>
<text x="158.5" y="179.9" transform="rotate(-90 158.5 179.9)">4</text>
<text x="181.3" y="179.9" transform="rotate(-90 181.3 179.9)">3</text>
<text x="183.9" y="179.9" transform="rotate(-90 183.9 179.9)">4</text>
<text x="260.1" y="179.2" transform="rotate(-90 260.1 179.2)">1</text>
<text x="63.9" y="185">6</text>
<text x="69.7" y="181">VIO</text>
<text x="81.7" y="181">RST</text>
<text x="69.7" y="186.1">VDD</text>
<text x="76.4" y="191.1">SUSPEND</text>
<text x="76.4" y="188.6">SUSPEND</text>
<text x="90" y="190">15</text>
<text x="90" y="187.5">17</text>
<text x="155.9" y="186.8" transform="rotate(-90 155.9 186.8)">1</text>
<text x="158.5" y="186.8" transform="rotate(-90 158.5 186.8)">2</text>
<text x="181.3" y="186.8" transform="rotate(-90 181.3 186.8)">1</text>
<text x="183.9" y="186.8" transform="rotate(-90 183.9 186.8)">2</text>
<text x="61.6" y="197.6">2*2</text>
<text x="63.9" y="192.6">7</text>
<text x="69.7" y="193.7">REGIN</text>
<text x="90" y="197.6">14</text>
<text x="342.4" y="194.3" transform="rotate(-90 342.4 194.3)">VDD</text>
<text x="372.9" y="194.3" transform="rotate(-90 372.9 194.3)">VDD</text>
<text x="69.7" y="198.8">GND</text>
<text x="78.7" y="203.8">GPIO.2</text>
<text x="78.7" y="201.3">GPIO.1</text>
<text x="78.7" y="198.8">GPIO.0</text>
<text x="90" y="202.7">12</text>
<text x="90" y="200.2">13</text>
<text x="331.3" y="201.3">DI</text>
<text x="337.4" y="200.7" transform="rotate(-90 337.4 200.7)">GND</text>
<text x="339" y="201.3">DO</text>
<text x="361.8" y="201.3">DI</text>
<text x="367.8" y="200.7" transform="rotate(-90 367.8 200.7)">GND</text>
<text x="369.4" y="201.3">DO</text>
<text x="63.9" y="207.8">3</text>
<text x="63.9" y="205.2">8</text>
<text x="69.7" y="208.9">D+</text>
<text x="69.7" y="206.4">VBUS</text>
<text x="78.7" y="206.4">GPIO.3</text>
<text x="90" y="205.2">11</text>
<text x="63.9" y="210.3">4</text>
<text x="69.7" y="211.5">D-</text>
<text x="90" y="215.4">1</text>
<text x="62.8" y="217.9">16</text>
<text x="69.7" y="219.1">VPP</text>
<text x="81.2" y="219.1">DCD</text>
<text x="81.4" y="221.6">DTR</text>
<text x="83.3" y="216.5">RI</text>
<text x="90" y="220.5">23</text>
<text x="90" y="217.9">24</text>
<text x="81.4" y="224.2">DSR</text>
<text x="81.5" y="226.7">TXD</text>
<text x="90" y="225.6">21</text>
<text x="90" y="223">22</text>
<text x="81.4" y="229.2">RXD</text>
<text x="81.7" y="231.8">RTS</text>
<text x="90" y="233.2">18</text>
<text x="90" y="230.6">19</text>
<text x="90" y="228.1">20</text>
<text x="81.7" y="234.3">CTS</text>
<text x="168.8" y="238.3">6</text>
<text x="168.8" y="235.7">7</text>
<text x="212" y="238.3">7</text>
<text x="212" y="235.7">8</text>
<text x="168.8" y="245.9">3</text>
<text x="168.8" y="243.3">4</text>
<text x="168.8" y="240.8">5</text>
<text x="212" y="245.9">4</text>
<text x="212" y="243.3">5</text>
<text x="212" y="240.8">6</text>
<text x="168.8" y="251">1</text>
<text x="168.8" y="248.4">2</text>
<text x="212" y="251">2</text>
<text x="212" y="248.4">3</text>
<text x="212" y="253.5">1</text>
</g>
<g font-size="1.8" fill="#800000">
<text x="332.5" y="189.6">WS2812B</text>
<text x="363" y="189.6">WS2812B</text>
</g>
</svg>
